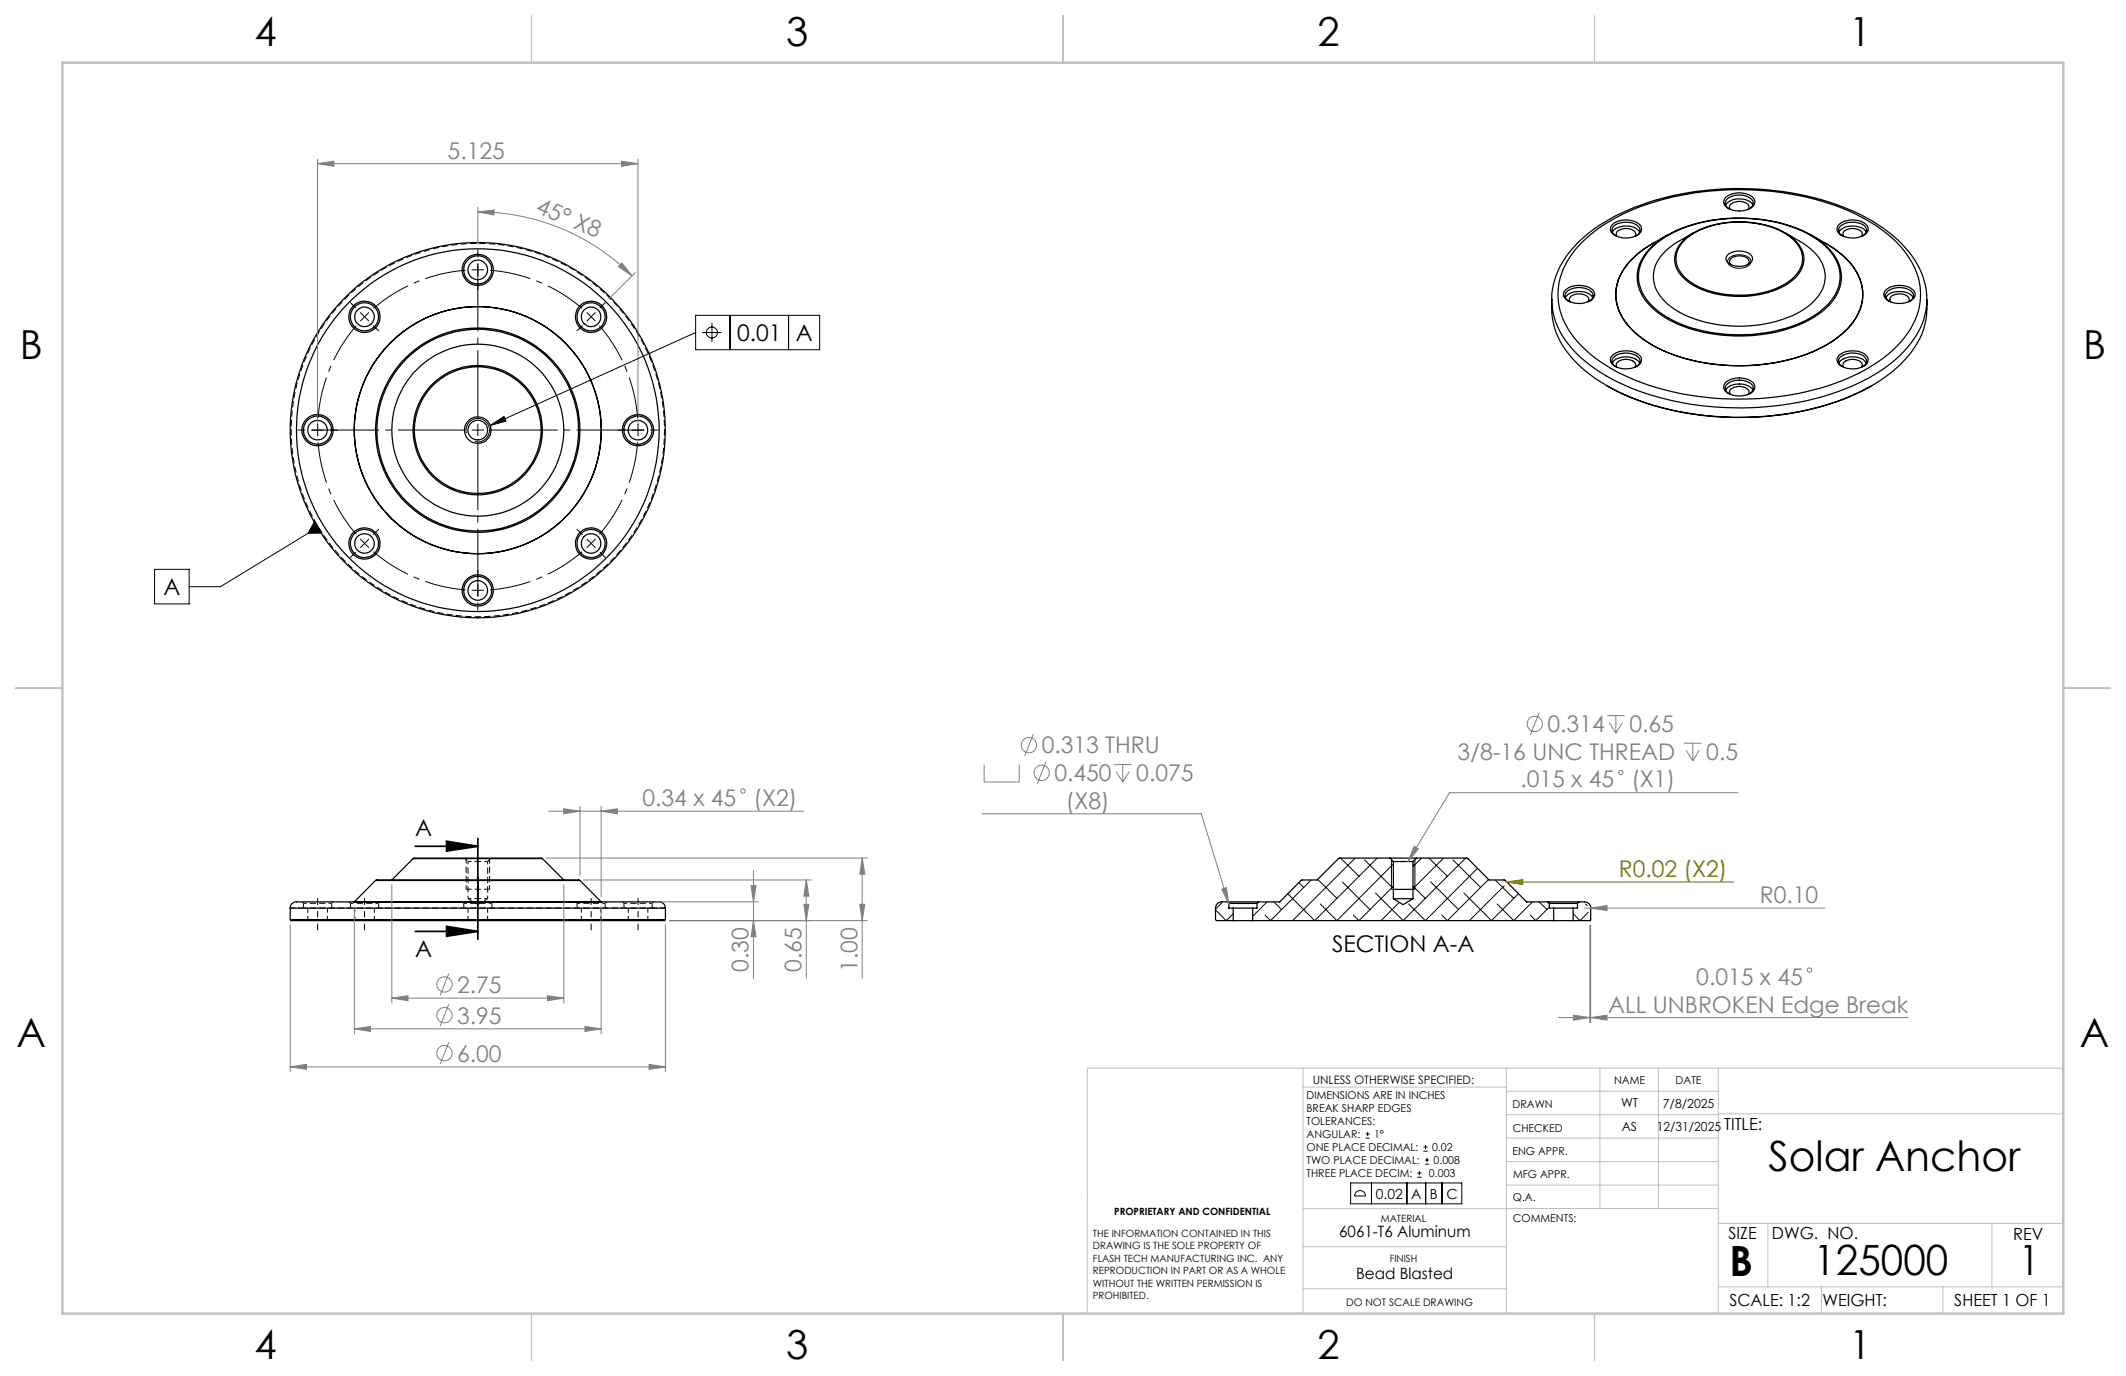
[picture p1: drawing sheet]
<svg xmlns="http://www.w3.org/2000/svg" width="432mm" height="279mm" viewBox="0 0 432 279" stroke-linecap="round" stroke-linejoin="round" font-family="sans-serif">
<g fill="none" stroke="#000" stroke-width=".25">
<path d="M318 58.8a4.6 4.6 0 0 1 5.6 .2 1.4 1.4 0 0 1-.9 2.2 4.4 4.4 0 0 1-4.9-.7 1.13 1.13 0 0 1 .2-1.7zM321.2 49.3a36.5 36.5 0 0 1 16.8-8.9 60.2 60.2 0 0 1 37.6 2.5 28.3 28.3 0 0 1 11.8 9 13.3 13.3 0 0 1-.6 16.7 32.4 32.4 0 0 1-15.4 9.7 60 60 0 0 1-40.5-1.6 27.1 27.1 0 0 1-12.4-9.9 13.3 13.3 0 0 1 1.2-15.8zM327.3 45.8a4.3 4.3 0 0 1 6 .2 1.51 1.51 0 0 1-1.2 2 4.4 4.4 0 0 1-4.8-.8 1.13 1.13 0 0 1 0-1.4zM327.5 47.2a3.3 3.3 0 0 1 3.8-1.2l1.1 .5 .6 .7M328.1 47.9a1.23 1.23 0 0 1-.7-1.2 1.23 1.23 0 0 1 .8-1.1 4.1 4.1 0 0 1 4.7 .6l.2 .2a1.28 1.28 0 0 1-.7 1.5M328.4 48a.9 .9 0 0 1 .7-1.4 2.52 2.52 0 0 1 3.1 .7v.3l-.1 .4M335.1 50.5a22.8 22.8 0 0 1 13.4-5.9 32 32 0 0 1 19.4 3.2 11.5 11.5 0 0 1 5.9 6.9 8.5 8.5 0 0 1-3.3 8.2 26.3 26.3 0 0 1-15.5 5.3 29.3 29.3 0 0 1-17.7-4.3 9.9 9.9 0 0 1-4.8-7.2 8.2 8.2 0 0 1 2.6-6.2zM335.7 50a24.6 24.6 0 0 1 15.1-5.6 29.3 29.3 0 0 1 18.6 4.5 9 9 0 0 1 4.3 8 10.1 10.1 0 0 1-5.1 7.1 30.2 30.2 0 0 1-19 3.8 23.6 23.6 0 0 1-13.9-5.5 7.7 7.7 0 0 1-.6-11.6zM336 49.2a15.2 15.2 0 0 0-7.4 7.7 9.3 9.3 0 0 0 2.8 10l1.4 1.3 2.7 1.8M338.6 47.8l-3.1 1.7a13.9 13.9 0 0 0-7.1 8.2 9.7 9.7 0 0 0 3 9.2l2.3 1.9 1.8 1.2M342 48.7a17.3 17.3 0 0 1 12.6-3.6 15.3 15.3 0 0 1 10.3 4 5 5 0 0 1-.7 7.7 17.6 17.6 0 0 1-12.8 3.3 15.5 15.5 0 0 1-9.5-3.7 4.9 4.9 0 0 1 .1-7.7zM342.6 48.4a18.5 18.5 0 0 1 14.8-2.9 11.7 11.7 0 0 1 8 4.7 4.9 4.9 0 0 1-1.5 6.5 18.5 18.5 0 0 1-14.8 2.8 11.7 11.7 0 0 1-8-4.6 4.9 4.9 0 0 1 1.5-6.5z"/>
<path d="M344 47.3a23.5 23.5 0 0 0-5.3 3.3 6.8 6.8 0 0 0-.6 10.6 21.5 21.5 0 0 0 14 5 24.4 24.4 0 0 0 15-3.9 7.7 7.7 0 0 0 3.6-6.8 8.5 8.5 0 0 0-4.3-6l-3.9-2.2M350.3 40.3a4.2 4.2 0 0 1 6 .2 1.56 1.56 0 0 1-1.2 2 4.3 4.3 0 0 1-4.8-.9l-.2-.8zM350.5 41.7a3.7 3.7 0 0 1 5.1-.6l.4 .6M351 51.7a3.8 3.8 0 0 1 4.8 .3 1.31 1.31 0 0 1-1.1 1.8 3.3 3.3 0 0 1-4.1-1.1v-.5zM351.1 42.4a1.27 1.27 0 0 1-.7-1.4 1.27 1.27 0 0 1 1.1-1 3.7 3.7 0 0 1 4.5 .9l.1 .2a1.26 1.26 0 0 1-.7 1.3M351.4 42.5a.9 .9 0 0 1 .7-1.4 2.6 2.6 0 0 1 3.1 .7l-.1 .7M351.6 53.8a.82 .82 0 0 1-.3-.8 .82 .82 0 0 1 .6-.7 2.62 2.62 0 0 1 3.3 .6v.4l-.3 .5M367.9 47.8l3.1 1.7a13.9 13.9 0 0 1 7.2 8.8 10.1 10.1 0 0 1-3.6 9.1 28.3 28.3 0 0 1-15.1 6.4 39.6 39.6 0 0 1-23-3.2l-1-.6M370.5 49.2a15.5 15.5 0 0 1 7.3 7.5 9.3 9.3 0 0 1-2.5 10 25.3 25.3 0 0 1-13.2 6.6 40.4 40.4 0 0 1-25.6-2.7l-1-.6M373.4 45.7a4.4 4.4 0 0 1 5.8 .1 1.35 1.35 0 0 1-.8 2 4.7 4.7 0 0 1-4.9-.5 1.2 1.2 0 0 1-.1-1.6zM373.5 47.2a3.4 3.4 0 0 1 4-1.1l1.1 .5 .5 .6M374.2 47.9a1.25 1.25 0 0 1-.8-1.3 1.25 1.25 0 0 1 1-1.1 4.1 4.1 0 0 1 4.4 .5 1.2 1.2 0 0 1-.4 1.9"/>
<path d="M374.4 48a.93 .93 0 0 1 .8-1.4 2.57 2.57 0 0 1 3 .7l-.1 .7M383.2 58.7a4.5 4.5 0 0 1 5.6 .4 1.4 1.4 0 0 1-.9 2.1 4.7 4.7 0 0 1-5-.6l-.2-.5v-.6zM391.3 59.9a16.8 16.8 0 0 0-6.1-11.4 41.5 41.5 0 0 0-19.9-9.1 61.9 61.9 0 0 0-33.5 2.8 29.1 29.1 0 0 0-14.5 11.1 16.7 16.7 0 0 0 3.8 21.2l2.9 2.4 2.3 1.4M391.3 59.9a14.7 14.7 0 0 1-4.6 11.4 35.1 35.1 0 0 1-15.3 8.9 61.8 61.8 0 0 1-41.3-1.9 27 27 0 0 1-13.3-11l-.4-.9a13.9 13.9 0 0 1-1.2-5.6M317.9 60.4a3.7 3.7 0 0 1 4.8-.8l.8 .8M318.6 61.1a1.21 1.21 0 0 1-.7-1.2 1.21 1.21 0 0 1 .9-1.1 4 4 0 0 1 4.6 .7l.1 .3a1.22 1.22 0 0 1-.7 1.3M318.9 61.3a.9 .9 0 0 1 .7-1.4 2.47 2.47 0 0 1 3.1 .7l-.2 .7M326.3 78.3a54.4 54.4 0 0 0 27.4 6.5 54.2 54.2 0 0 0 26.5-6.5M327.5 72.2a4.3 4.3 0 0 1 5.8 .3 1.44 1.44 0 0 1-1.1 2 4.5 4.5 0 0 1-4.9-.7l-.1-.3a1.09 1.09 0 0 1 .3-1.3zM327.5 73.7a3 3 0 0 1 3.1-1.2 2.74 2.74 0 0 1 2.4 1.2M328.1 74.4a1.25 1.25 0 0 1-.7-1.2 1.25 1.25 0 0 1 1-1.1 3.9 3.9 0 0 1 4.6 .7l.1 .6a1.3 1.3 0 0 1-.7 1M328.4 74.6a.9 .9 0 0 1 .7-1.4 2.52 2.52 0 0 1 3.1 .7v.2l-.1 .5"/>
<path d="M350.4 77.7a4.4 4.4 0 0 1 5.8 .3 1.42 1.42 0 0 1-.9 2 4.6 4.6 0 0 1-5-.7l-.2-.8zM350.5 79.2a3.7 3.7 0 0 1 5.1-.5l.4 .5M351.1 79.9a1.27 1.27 0 0 1-.7-1.3 1.27 1.27 0 0 1 1.1-1.1 3.7 3.7 0 0 1 4.5 .9l.1 .3a1.26 1.26 0 0 1-.7 1.2M373.5 72.2a4.4 4.4 0 0 1 5.7 .2 1.41 1.41 0 0 1-.9 2.1 4.6 4.6 0 0 1-4.9-.7l-.2-.2a1.14 1.14 0 0 1 .3-1.4zM373.5 73.7a3.7 3.7 0 0 1 5.4-.2l.2 .2M374.2 74.4a1.27 1.27 0 0 1-.8-1.4 1.27 1.27 0 0 1 1.2-1 4.1 4.1 0 0 1 4.1 .5 1.15 1.15 0 0 1-.3 1.9M374.4 74.6a.93 .93 0 0 1 .8-1.4 2.57 2.57 0 0 1 3 .7l-.1 .7M383 60.4a3.7 3.7 0 0 1 4.7-.8l.9 .8M383.7 61.1a1.21 1.21 0 0 1-.8-1.2 1.21 1.21 0 0 1 1-1.1 4 4 0 0 1 4.6 .7l.1 .3a1.22 1.22 0 0 1-.7 1.3M384 61.3a.9 .9 0 0 1 .7-1.4 2.47 2.47 0 0 1 3 .7l-.1 .7M391.4 60.8a15.8 15.8 0 0 1-5.5 13.3 38.4 38.4 0 0 1-17.5 8.8 62.1 62.1 0 0 1-38.3-2.7l-3.8-1.9M351.4 80.1a.9 .9 0 0 1 .7-1.4 2.6 2.6 0 0 1 3.1 .7l-.1 .7"/>
<path d="M76.3 178.8l.1-.1h41.2l.2 .1M76.3 178.8h41.5M76.3 178.8l-4.3 4.3M83.9 174.3l.2-.1h25.9l.2 .1M83.9 174.3h26.3M83.9 174.3l-4.3 4.4M110.2 174.3l4.3 4.4M117.8 178.8l4.3 4.3M282.3 174.2h-10.3l-4.5 4.5-3.2 .1-4.4 4.3h-4.3M282.3 174.2h5.4M282.3 174.2l.7 .7M283 174.9h4"/>
<path d="M283 174.9v7.6M287 174.9v7.6M287.7 174.2h10.3l4.4 4.5 3.3 .1 4.4 4.3h4.3M287.7 174.2l-.7 .7M58.9 186.7h76.2M58.9 186.7l.2 .2h75.8l.2-.2M58.9 184.4h76.2M58.9 184.4v2.3M71.9 183.1h.1M72 183.1h25M97 183.1h-36.5a1.35 1.35 0 0 0-1.6 1.3M97 183.1h36.5a1.39 1.39 0 0 1 1.6 1.3"/>
<path d="M97 183.1h25.1M122.1 183.1h.1M135.1 184.4v2.3M249.3 183.1a2.2 2.2 0 0 0-1.9 .2l-.3 .4-.2 .4v2.6l.2 .2h3.4M249.3 183.1h6.3M249.3 183.1l.3 .3M249.6 183.4h5.7M249.6 183.4v1h.9M250.5 184.4h3.9M250.5 186.9h3.9M250.5 184.4v2.5M254.4 186.9h61.2"/>
<path d="M254.4 184.4v2.5M255.3 183.4v1h-.9M255.6 183.1l-.3 .3M283 182.5h4M283 182.5l2 1.2 2-1.2M314.4 183.1h6.3M314.4 183.1l.3 .3M314.7 183.4h5.7M314.7 183.4v1h.9M315.6 184.4h3.9M315.6 186.9h3.9M315.6 184.4v2.5"/>
<path d="M319.5 184.4v2.5M320.4 183.4v1h-.9M320.7 183.1a2.16 2.16 0 0 1 1.8 .2l.6 .8v2.6l-.2 .2h-3.4M320.7 183.1l-.3 .3"/>
<circle cx="97" cy="54.8" r="3.2"/>
<circle cx="97" cy="54.8" r="2.85"/>
<circle cx="97" cy="54.8" r="1.99"/>
<circle cx="74" cy="64.3" r="1.98"/>
<circle cx="74" cy="64.3" r="3.2"/>
<circle cx="74" cy="64.3" r="2.86"/>
<circle cx="120" cy="64.3" r="2.86"/>
<circle cx="120" cy="64.3" r="3.2"/>
<circle cx="120" cy="64.3" r="1.99"/>
<circle cx="64.5" cy="87.3" r="3.2"/>
<circle cx="64.5" cy="87.4" r="1.98"/>
<circle cx="64.5" cy="87.4" r="2.85"/>
<circle cx="97" cy="87.3" r="36.8"/>
<circle cx="97" cy="87.3" r="25.1"/>
<circle cx="97" cy="87.4" r="20.7"/>
<circle cx="97" cy="87.3" r="17.5"/>
<circle cx="97" cy="87.3" r="13.1"/>
<circle cx="97" cy="87.3" r="38.1"/>
<circle cx="97" cy="87.3" r="2.7"/>
<circle cx="97" cy="87.3" r="1.99"/>
<circle cx="97" cy="87.3" r="12.8"/>
<circle cx="97.1" cy="87.3" r="20.5"/>
<circle cx="129.6" cy="87.3" r="3.2"/>
<circle cx="129.6" cy="87.3" r="2.86"/>
<circle cx="129.6" cy="87.4" r="1.98"/>
<circle cx="74" cy="110.3" r="3.2"/>
<circle cx="74" cy="110.3" r="1.98"/>
<circle cx="74" cy="110.3" r="2.85"/>
<circle cx="97" cy="119.9" r="2.86"/>
<circle cx="97" cy="119.9" r="1.98"/>
<circle cx="97" cy="119.9" r="3.2"/>
<circle cx="120" cy="110.3" r="1.99"/>
<circle cx="120" cy="110.4" r="2.86"/>
<circle cx="120.1" cy="110.4" r="3.2"/>
</g>
<g fill="none" stroke="#000" stroke-width=".2" stroke-dasharray="1.3 .6" stroke-dashoffset=".6" stroke-linecap="butt">
<path d="M97.1 125.2a37.9 37.9 0 0 1-33.4-55.9 37.9 37.9 0 0 1 65-2.8 37.9 37.9 0 0 1-28.3 58.6l-3.3 .1M95.1 174.9h2M97.1 174.9h1.9M61.7 183.4h5.7M61.7 184.4h5.7M67.4 184.4h3.8M71.2 183.4h5.7M71.2 184.4h5.7M76.9 184.4h17.3M94.2 183.4h5.7M94.2 184.4h5.7M95.1 182.5h2"/>
<path d="M97.1 182.5h1.9M99.9 184.4h17.3M117.2 183.4h5.7M117.2 184.4h5.7M122.9 184.4h3.8M126.7 183.4h5.8M126.7 184.4h5.8"/>
</g>
<path d="M61.3 183.1l.4 .3M67.4 183.4l.3-.3M70.9 183.1l.3 .3M76.9 183.4l.3-.3M93.9 183.1l.3 .3M99.9 183.4l.3-.3M116.9 183.1l.3 .3M122.9 183.4l.3-.3M126.4 183.1l.3 .3M132.5 183.4l.3-.3" fill="none" stroke="#000" stroke-width=".2" stroke-dasharray="1.3 .6" stroke-linecap="butt"/>
<path d="M94.4 174.2l.7 .7M99 174.9l.8-.7M61.7 183.4v1M67.4 184.4v-1M71.2 183.4v1M76.9 184.4v-1M94.2 183.4v1M99.9 184.4v-1M117.2 183.4v1M122.9 184.4v-1M126.7 183.4v1M132.5 184.4v-1" fill="none" stroke="#000" stroke-width=".2" stroke-dasharray="1.3 .6" stroke-dashoffset=".5" stroke-linecap="butt"/>
<path d="M62.5 184.4v2.5M66.5 186.9v-2.5M72.1 184.4v2.5M76 186.9v-2.5M95.1 184.4v2.5M99 186.9v-2.5M118.1 184.4v2.5M122.1 186.9v-2.5M122.1 183.1h-50.1M127.6 184.4v2.5M131.6 186.9v-2.5" fill="none" stroke="#000" stroke-width=".2" stroke-dasharray="1.3 .6" stroke-dashoffset=".3" stroke-linecap="butt"/>
<path d="M76.3 178.8h20.8M83.9 174.3h13.2M95.1 174.9v7.6M97.1 178.8h20.7M97.1 174.3h13.1M99 182.5v-7.6" fill="none" stroke="#000" stroke-width=".2" stroke-dasharray="1.3 .6" stroke-dashoffset=".7" stroke-linecap="butt"/>
<path d="M95.1 182.5l2 1.2M97.1 183.7l1.9-1.2" fill="none" stroke="#000" stroke-width=".2" stroke-dasharray="1.3 .6" stroke-dashoffset=".4" stroke-linecap="butt"/>
<path d="M59 184.4h2.7M132.5 184.4h2.7" fill="none" stroke="#000" stroke-width=".2" stroke-dasharray="1.3 .6" stroke-dashoffset=".2" stroke-linecap="butt"/>
<g fill="none" stroke="#000" stroke-width=".2">
<path d="M351.2 52.4a3.3 3.3 0 0 1 4.3 .3 1.12 1.12 0 0 1-.9 1.5 2.91 2.91 0 0 1-3.7-.9v-.5zM263.8 179.2l1 1M266.3 178.7l-8.2 8.2-1.2-1.1M267.7 178.6l3.8 3.8M272.3 174.2l3.7 3.7M272.6 179.1l5.6 5.6M275.2 174.2l-12.7 12.7M277.1 174.6l5.7 5.6M279.7 174.2l-12.7 12.7-5.5-5.4M283 175.4l-11.5 11.5-3.4-3.3M283 180l-7 6.9-1.1-1.1M287 180l2.5 2.4"/>
<path d="M287.1 175.5l.1 .2M288.7 174.2l-1.7 1.8M290.2 174.2l3.8 3.7M290.6 179.1l5.6 5.6M293.2 174.2l-6.2 6.2M295.1 174.6l5.6 5.6M297.7 174.2l-12.7 12.7-5.6-5.6M300.1 176.3l-10.6 10.6-3.4-3.3M302.3 178.6l-8.3 8.3-1.2-1.1M303.7 178.7l3.7 3.7M305.5 179.9l-7.1 7M246.9 184.7l2.2 2.2 1.4-1.4"/>
<path d="M248.2 183.3l-1.3 1.3M257.4 183.1l-3 3M258.7 183.1l1.6 1.6M284.2 183.2l-3.7 3.7M297.3 181.3l5.6 5.6 5.5-5.4M311.3 183.1l-3.9 3.8-3.3-3.3M312.6 183.1l1.6 1.6M314.7 184.2l-2.8 2.7-1.1-1.1M322 183.6l.4 .3M322.6 185.2l-1.7 1.7-1.4-1.4"/>
</g>
<g fill="none" stroke="#808080" stroke-width=".2">
<path d="M58.9 187.7v29.9M135.1 187.7v29.9M58.9 216.6h76.2M91.2 211.6l-1.8 4.5M131.8 216.1l3.3 .5-3.3 .5z"/>
<circle cx="90.3" cy="213.8" r="1.55"/>
</g>
<g fill="none" stroke="#c0c0c0" stroke-width=".2">
<path d="M264.7 216.9v49.8M305.9 216.9v49.8M324.9 216.9v28.5M336.8 216.9v28.5M349 216.9v49.8M419.1 216.9h-198.3v49.8M264.7 220.7h41.2M305.9 231.1h43.1M305.9 226.3h43.1M305.9 221.6h43.1M305.9 235.9h43.1M349 226.2h70.1"/>
<path d="M264.7 253.2h41.2M264.7 245.4h41.3M305.9 240.6h43.1M306 245.4h43M349 248.4h70.1M359.1 248.4v12.9M404.6 248.4v12.9M264.7 261.7h41.2M349 261.3h70.1M369.9 261.3v5.4M394.6 261.3v5.4"/>
</g>
<path d="M107.9 3.2v9.5M215.9 3.2v9.5M323.8 3.2v9.5M3.1 139.7h9.6M419.1 139.7h9.5M107.9 266.7v9.6M215.9 266.7v9.6M323.8 266.7v9.6" fill="none" stroke="#c0c0c0" stroke-width=".25"/>
<path d="M12.7 12.7h406.4v254h-406.4z" fill="none" stroke="#c0c0c0" stroke-width=".5"/>
<path d="M131.8 216.1l3.3 .5-3.3 .5z" fill="#808080"/>
<path d="M58.9 216.6l3.3-.5v1z" fill="none" stroke="#808080" stroke-width=".2"/>
<path d="M58.9 216.6l3.3-.5v1z" fill="#808080"/>
<g fill="none" stroke="#808080" stroke-width=".2">
<path d="M72 184.1v25.8M122.1 184.1v25.8M72 208.9l3.2-.5v1zM72 208.9h50.1M91.2 203.9l-1.8 4.5"/>
<circle cx="90.3" cy="206.1" r="1.56"/>
</g>
<path d="M72 208.9l3.2-.5v1z" fill="#808080"/>
<path d="M118.8 208.4l3.3 .5-3.3 .5z" fill="none" stroke="#808080" stroke-width=".2"/>
<path d="M118.8 208.4l3.3 .5-3.3 .5z" fill="#808080"/>
<g fill="none" stroke="#808080" stroke-width=".2">
<path d="M79.6 179.7v24M114.5 179.7v24M91.2 197.7l-1.8 4.4M79.6 202.7l3.3-.5v1zM79.6 202.7h34.9"/>
<circle cx="90.3" cy="199.9" r="1.56"/>
</g>
<path d="M79.6 202.7l3.3-.5v1z" fill="#808080"/>
<path d="M111.2 202.2l3.3 .5-3.3 .5z" fill="none" stroke="#808080" stroke-width=".2"/>
<path d="M111.2 202.2l3.3 .5-3.3 .5z" fill="#808080"/>
<g fill="none" stroke="#808080" stroke-width=".2">
<path d="M111.4 164.7h51.8M117.8 163.7v14.1M122.1 164.7l3.3-.5v1zM122.1 163.7v18.4"/>
<circle cx="150.9" cy="160.6" r=".44"/>
</g>
<path d="M122.1 164.7l3.3-.5v1z" fill="#808080"/>
<path d="M114.5 164.2l3.3 .5-3.3 .5z" fill="none" stroke="#808080" stroke-width=".2"/>
<path d="M114.5 164.2l3.3 .5-3.3 .5z" fill="#808080"/>
<path d="M153 176.8v21.9M133.4 183.1h20.7M136 186.9h18.1M153 186.9l.6 3.3h-1.1z" fill="none" stroke="#808080" stroke-width=".2"/>
<path d="M153 186.9l.6 3.3h-1.1z" fill="#808080"/>
<path d="M152.5 179.8h1.1l-.6 3.3z" fill="none" stroke="#808080" stroke-width=".2"/>
<path d="M152.5 179.8h1.1l-.6 3.3z" fill="#808080"/>
<path d="M118.5 178.7h46.3M163.8 178.7v20M136 186.9h28.8M163.3 183.6h1l-.5 3.3z" fill="none" stroke="#808080" stroke-width=".2"/>
<path d="M163.3 183.6h1l-.5 3.3z" fill="#808080"/>
<path d="M163.8 178.7l.5 3.3h-1z" fill="none" stroke="#808080" stroke-width=".2"/>
<path d="M163.8 178.7l.5 3.3h-1z" fill="#808080"/>
<path d="M110.9 174.2h65.2M175.1 174.2v24.5M136 186.9h40.1M174.6 183.6h1l-.5 3.3z" fill="none" stroke="#808080" stroke-width=".2"/>
<path d="M174.6 183.6h1l-.5 3.3z" fill="#808080"/>
<path d="M175.1 174.2l.5 3.3h-1z" fill="none" stroke="#808080" stroke-width=".2"/>
<path d="M175.1 174.2l.5 3.3h-1z" fill="#808080"/>
<path d="M84.3 171.8h12.7M90.7 170.8l6.3 1-6.3 1zM97 170.3v20.4M84.3 189.1h12.7M90.7 188.1l6.3 1-6.3 1z" fill="none" stroke="#000" stroke-width=".35"/>
<path d="M90.7 170.8l6.3 1-6.3 1zM90.7 188.1l6.3 1-6.3 1z" fill="#000"/>
<path d="M64.5 32.2v54.2M64.5 33.2h65.1M126.3 32.7l3.3 .5-3.3 .6zM129.6 32.2v54.2" fill="none" stroke="#808080" stroke-width=".2"/>
<path d="M64.5 188.9v-6.5M74 188.9v-6.5M120.1 188.9v-6.5M129.6 188.9v-6.5" fill="none" stroke="#000" stroke-width=".2" stroke-dasharray="15.2 1.3 1.3 1.3" stroke-dashoffset="13.9" stroke-linecap="butt"/>
<path d="M94.7 174.5v6.1M99.4 174.5v6.1" fill="none" stroke="#000" stroke-width=".2" stroke-dasharray="1.3 .6" stroke-dashoffset=".5" stroke-linecap="butt"/>
<path d="M94.7 180.6h4.7" fill="none" stroke="#000" stroke-width=".2" stroke-dasharray="1.3 .6" stroke-dashoffset=".2" stroke-linecap="butt"/>
<path d="M126.3 32.7l3.3 .5-3.3 .6z" fill="#808080"/>
<path d="M64.5 33.2l3.3-.5v1.1z" fill="none" stroke="#808080" stroke-width=".2"/>
<path d="M64.5 33.2l3.3-.5v1.1z" fill="#808080"/>
<path d="M97 42v7.7M126.3 53.4l2.1 2.6-2.8-1.9zM129.1 55.3l-5.5 5.4" fill="none" stroke="#808080" stroke-width=".2"/>
<path d="M126.3 53.4l2.1 2.6-2.8-1.9z" fill="#808080"/>
<path d="M97 43l3.4-.3-.1 .9z" fill="none" stroke="#808080" stroke-width=".2"/>
<path d="M97 43l3.4-.3-.1 .9z" fill="#808080"/>
<g fill="none" stroke="#000" stroke-width=".2">
<path d="M141.3 64h25.2v7h-25.2zM141.3 67.5l-41.7 18.9M142.6 67.5h3.9M144.6 65.5v4M148.3 64v7M160.2 64v7M94.7 87.9a2.38 2.38 0 0 1 2.1-2.9 2.38 2.38 0 0 1 2.6 2.5 2.38 2.38 0 0 1-3 2.1M99.6 86.4l2.8-1.8 .4 .9zM31.4 115.6h7v7h-7zM63.9 105.8l1.5 2.4-2.9 .1zM64.6 107l-19.8 12.1h-6.4"/>
<circle cx="144.6" cy="67.5" r="1.12"/>
</g>
<g fill="none" stroke="#000" stroke-width=".2" stroke-dasharray="15.2 1.3 1.3 1.3" stroke-linecap="butt">
<path d="M97.1 54.8h-1.3M97.1 54.8h1.2M97.1 54.8v-1.3M97.1 54.8v1.2M97.1 52.3v-1.6M97.1 57.3v1.6M72.3 62.5l-1.2-1.1M74 64.3l-.8 .9M74 64.3l.9-.9M74 64.3l-.8-.9M74 64.3l.9 .9M75.8 66.1l1.1 1.1"/>
<path d="M118.3 66.1l-1.1 1.1M120.1 64.3l-.9-.9M120.1 64.3l.8 .9M120.1 64.3l.8-.9M120.1 64.3l-.9 .9M121.8 62.5l1.2-1.1M62 87.3h-1.6M64.5 87.3v1.3M64.5 87.3v-1.2M64.5 87.3h-1.2M64.5 87.3h1.3M67 87.3h1.6"/>
<path d="M97.1 87.3v-1.2M97.1 87.3h-1.3M97.1 87.3v1.3M97.1 87.3h1.2M127.1 87.3h-1.6M129.6 87.3v-1.2M129.6 87.3v1.3M129.6 87.3h1.2M129.6 87.3h-1.3M132.1 87.3h1.6M72.3 112.1l-1.2 1.1M74 110.3l.9 .9"/>
<path d="M74 110.3l-.8-.9M74 110.3l-.8 .9M74 110.3l.9-.8M75.8 108.6l1.1-1.2M97.1 119.9l1.2-.1M97.1 119.9l-1.3-.1M97.1 119.9v1.2M97.1 119.9v-1.3M97.1 117.4v-1.6M118.3 108.6l-1.1-1.2M120.1 110.3l.8-.9M120.1 110.3l-.9 .9"/>
<path d="M120.1 110.3l.8 .9M120.1 110.3l-.9-.8M121.8 112.1l1.2 1.1M97.1 122.4v1.6"/>
</g>
<path d="M94.6 54.9a32.5 32.5 0 0 0-18.7 7.7M72.3 66.1a32.5 32.5 0 0 0-7.7 18.7M118.2 62.6a32.5 32.5 0 0 0-18.7-7.7M64.6 89.8a32.5 32.5 0 0 0 7.7 18.7M129.5 84.8a32.5 32.5 0 0 0-7.7-18.7M75.9 112a32.5 32.5 0 0 0 18.7 7.8M99.5 119.8a32.5 32.5 0 0 0 18.7-7.8M121.8 108.5a32.5 32.5 0 0 0 7.7-18.7" fill="none" stroke="#000" stroke-width=".2" stroke-dasharray="15.2 1.3 1.3 1.3" stroke-dashoffset="6.9" stroke-linecap="butt"/>
<g fill="none" stroke="#808080" stroke-width=".2">
<path d="M97 43a44.1 44.1 0 0 1 31.4 13M312.6 144.8l-1.8 4.4M326.4 145.3h3.6M326.8 146.8l1.4 2.1M328.2 145.3v3.6M329.5 146.8l-1.3 2.1M342 150.9h3.6M342.5 152.4l1.3 2.1M343.8 150.9v3.6M345.1 152.4l-1.3 2.1M287.2 171.8l.9 .6-2.1 2.5zM353 161h-58.6l-8.4 13.9"/>
<circle cx="311.7" cy="147" r="1.55"/>
<circle cx="329.2" cy="156.9" r=".44"/>
</g>
<path d="M94.6 87.3h-31.3M97.1 84.8v-31.3M97.1 89.8v31.3M99.6 87.3h31.2" fill="none" stroke="#000" stroke-width=".2" stroke-dasharray="15.2 1.3 1.3 1.3" stroke-dashoffset="1.5" stroke-linecap="butt"/>
<path d="M99.6 86.4l2.8-1.8 .4 .9zM63.9 105.8l1.5 2.4-2.9 .1z" fill="#000"/>
<path d="M287.2 171.8l.9 .6-2.1 2.5z" fill="#808080"/>
<g fill="none" stroke="#808080" stroke-width=".2">
<path d="M199.9 155.3v3.5h7.1v-3.5M209.9 149.1l-1.8 4.4M212.4 154.7l-1.7 4.4M226.3 155.3h3.5M226.7 156.7l1.3 2.1M228 155.3v3.5M229.4 156.7l-1.4 2.1M199.4 165.2h44.6l5.6 18.4M248.1 180.6l1-.4 .5 3.4z"/>
<circle cx="209" cy="151.3" r="1.55"/>
<circle cx="211.6" cy="156.9" r="1.55"/>
</g>
<path d="M248.1 180.6l1-.4 .5 3.4z" fill="#808080"/>
<path d="M321.8 184.4h48.8M323.1 184.4l3.3-.5v1z" fill="none" stroke="#808080" stroke-width=".2"/>
<path d="M323.1 184.4l3.3-.5v1z" fill="#808080"/>
<path d="M305.8 179.1h46.3M306 179.1l3.3-.5v1z" fill="none" stroke="#808000" stroke-width=".2"/>
<path d="M306 179.1l3.3-.5v1z" fill="#808000"/>
<g fill="none" stroke="#808080" stroke-width=".2">
<path d="M322.9 187.9v19.7M323.1 187.7v19.9M316.5 206.6h71.1M323.1 206.6l3.3-.5v1.1z"/>
<circle cx="367.5" cy="197" r=".45"/>
</g>
<path d="M323.1 206.6l3.3-.5v1.1z" fill="#808080"/>
<path d="M319.6 206.1l3.3 .5-3.3 .6z" fill="none" stroke="#808080" stroke-width=".2"/>
<path d="M319.6 206.1l3.3 .5-3.3 .6z" fill="#808080"/>
<g fill="none" stroke="#000" stroke-width=".2">
<path d="M282.6 174.6v6M287.4 174.6v6M277.4 231.1h.8M277.4 230.3h.8M277.8 229.8v.9M287.9 239h.8M287.9 238.2h.8M288.3 237.8v.8M289.1 233.8h.8M289.1 232.9h.8M289.4 236.4h.8M289.4 235.5h.8"/>
<path d="M289.5 232.5v.8M289.8 235.1v.9M274.3 240.2h22.6v4.2h-22.6zM275.4 242.1a1.11 1.11 0 0 1 1.2-.3 1.11 1.11 0 0 1 .8 1.1h-2.3zM278.6 240.2v4.2M285.8 240.2v4.2M289.6 240.2v4.2M292.9 240.2v4.2"/>
</g>
<path d="M282.6 180.6h4.8" fill="none" stroke="#000" stroke-width=".25"/>
<g font-size="8.5">
<text x="359.2" y="237.7">Solar Anchor</text>
<text x="351.3" y="259">B</text>
<text x="368.3" y="258.9">125000</text>
<text x="410" y="258.9">1</text>
</g>
<g font-size="8.1">
<text x="51.7" y="9.3">4</text>
<text x="159.7" y="9.3">3</text>
<text x="267.6" y="9.3">2</text>
<text x="375.6" y="9.3">1</text>
<text x="4" y="72.8">B</text>
<text x="423.1" y="72.8">B</text>
<text x="3.3" y="212.5">A</text>
<text x="422.4" y="212.5">A</text>
<text x="51.7" y="276">4</text>
<text x="159.7" y="276">3</text>
<text x="267.6" y="276">2</text>
<text x="375.6" y="276">1</text>
</g>
<g font-size="4.7" fill="#808080">
<text x="90.9" y="32.2">5.125</text>
<text x="108.6" y="43" transform="rotate(23 108.6 43)">45° X8</text>
<text x="314.3" y="148.7">0.314</text>
<text x="330.9" y="148.7">0.65</text>
<text x="211.6" y="153">0.313 THRU</text>
<text x="296" y="154.3">3/8-16 UNC THREAD</text>
<text x="346.6" y="154.3">0.5</text>
<text x="214.2" y="158.6">0.450</text>
<text x="230.8" y="158.6">0.075</text>
<text x="308.8" y="159.9">.015 x 45</text>
<text x="331.4" y="159.9">(X1)</text>
<text x="130.5" y="163.6">0.34 x 45</text>
<text x="153.1" y="163.6">(X2)</text>
<text x="216.5" y="164.2">(X8)</text>
<text x="357.4" y="183.4">R0.10</text>
<text x="152" y="197.4" transform="rotate(-90 152 197.4)">0.30</text>
<text x="162.8" y="197.4" transform="rotate(-90 162.8 197.4)">0.65</text>
<text x="174.1" y="197.4" transform="rotate(-90 174.1 197.4)">1.00</text>
<text x="92.9" y="201.6">2.75</text>
<text x="344.5" y="200">0.015 x 45</text>
<text x="92.9" y="207.8">3.95</text>
<text x="326.6" y="205.6">ALL UNBROKEN Edge Break</text>
<text x="92.9" y="215.5">6.00</text>
</g>
<g font-size="4.7">
<text x="149.7" y="69.3">0.01</text>
<text x="161.6" y="69.3">A</text>
<text x="33.2" y="120.9">A</text>
<text x="84.4" y="169.8">A</text>
<text x="84.4" y="194.4">A</text>
<text x="270.5" y="193.4">SECTION A-A</text>
</g>
<text font-size="4.7" fill="#808000" x="328.8" y="178.1">R0.02 (X2)</text>
<g font-size="3.4">
<text x="350.2" y="229.5">TITLE:</text>
<text x="351.1" y="251.6">SIZE</text>
<text x="359.9" y="251.6">DWG. NO.</text>
<text x="408.9" y="251.7">REV</text>
<text x="351.2" y="265.2">SCALE: 1:2</text>
<text x="370.1" y="265.3">WEIGHT:</text>
<text x="396.9" y="265.2">SHEET 1 OF 1</text>
</g>
<g font-size="3.2">
<text x="272" y="251.1">6061-T6 Aluminum</text>
<text x="275.4" y="259.6">Bead Blasted</text>
</g>
<g font-size="2.8">
<text x="279.4" y="243.4">0.02</text>
<text x="286.6" y="243.4">A</text>
<text x="290.4" y="243.4">B</text>
<text x="293.8" y="243.4">C</text>
</g>
<g font-size="2.5">
<text x="329.2" y="224.8">WT</text>
<text x="337.7" y="224.9">7/8/2025</text>
<text x="329.4" y="229.6">AS</text>
<text x="336.5" y="229.7">12/31/2025</text>
</g>
<text font-size="2.4" x="266.6" y="220.1">UNLESS OTHERWISE SPECIFIED:</text>
<g font-size="2.2">
<text x="327.8" y="220.1">NAME</text>
<text x="340.3" y="220.2">DATE</text>
<text x="265.4" y="223.1">DIMENSIONS ARE IN INCHES</text>
<text x="265.4" y="225.8">BREAK SHARP EDGES</text>
<text x="307.2" y="224.9">DRAWN</text>
<text x="265.4" y="228.4">TOLERANCES:</text>
<text x="265.4" y="231.1">ANGULAR:</text>
<text x="265.4" y="233.7">ONE PLACE DECIMAL:</text>
<text x="279.1" y="231.1">1°</text>
<text x="290.9" y="233.7">0.02</text>
<text x="307.3" y="229.8">CHECKED</text>
<text x="265.4" y="236.4">TWO PLACE DECIMAL:</text>
<text x="265.4" y="239">THREE PLACE DECIM:</text>
<text x="290.2" y="239">0.003</text>
<text x="291.2" y="236.4">0.008</text>
<text x="307.2" y="234.4">ENG APPR.</text>
<text x="307.3" y="239.2">MFG APPR.</text>
<text x="307.3" y="243.9">Q.A.</text>
<text x="307.3" y="248.1">COMMENTS:</text>
</g>
<text font-size="2.1" x="273.4" y="265.2">DO NOT SCALE DRAWING</text>
<g font-size="2">
<text x="222" y="251.2">THE INFORMATION CONTAINED IN THIS</text>
<text x="226.3" y="246.6">PROPRIETARY AND CONFIDENTIAL</text>
<text x="280.4" y="248.1">MATERIAL</text>
<text x="222" y="253.7">DRAWING IS THE SOLE PROPERTY OF</text>
<text x="222" y="256.2">FLASH TECH MANUFACTURING INC. ANY</text>
<text x="282.3" y="256.2">FINISH</text>
<text x="222" y="258.7">REPRODUCTION IN PART OR AS A WHOLE</text>
<text x="222" y="261.3">WITHOUT THE WRITTEN PERMISSION IS</text>
<text x="222" y="263.8">PROHIBITED.</text>
</g>
</svg>
